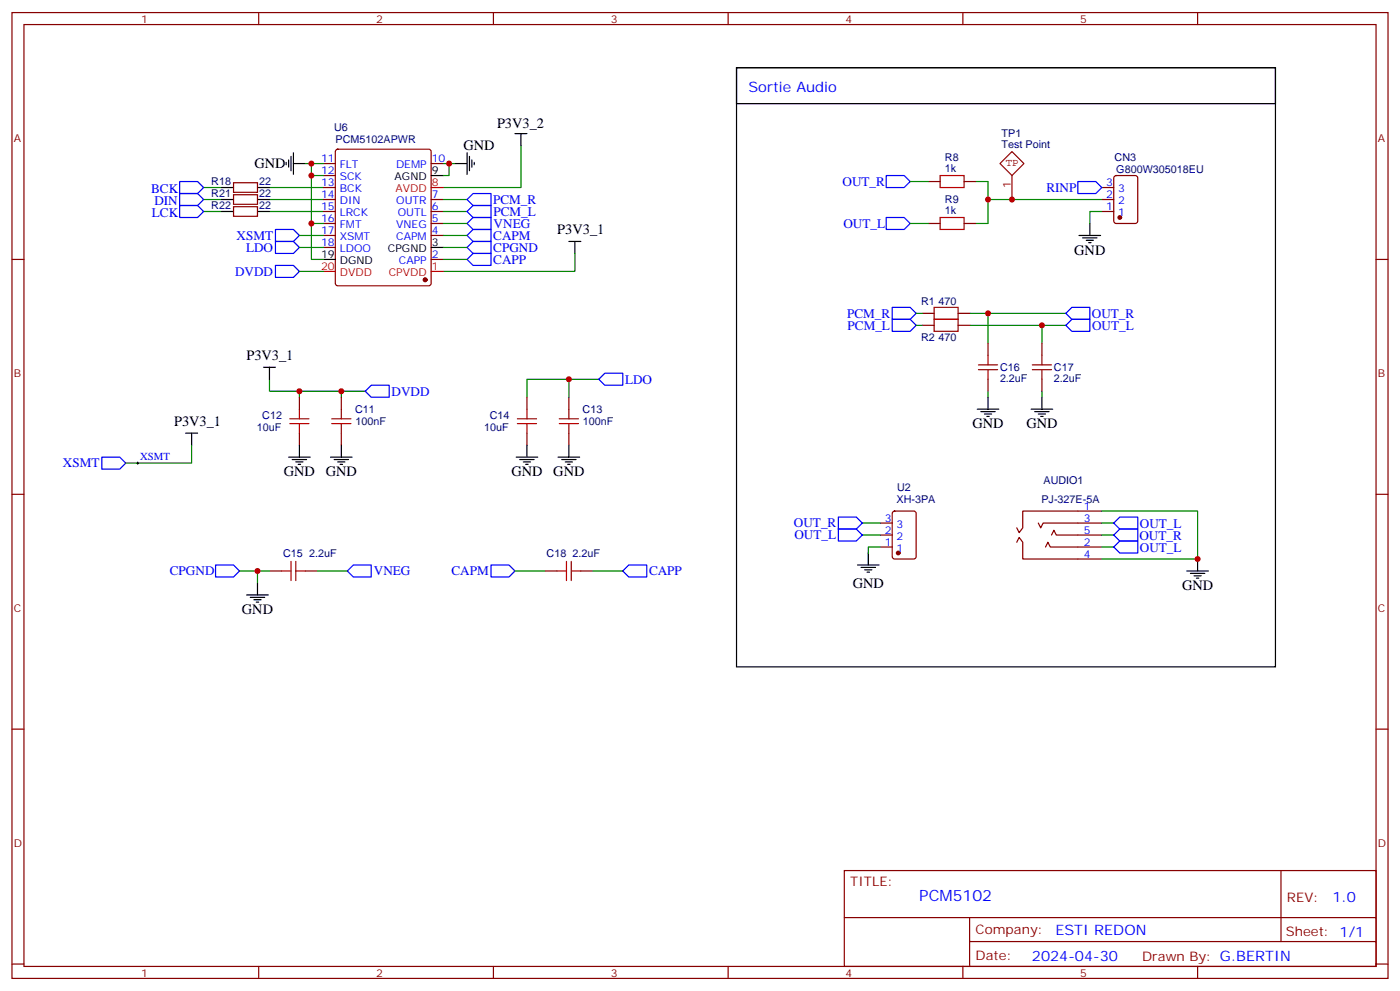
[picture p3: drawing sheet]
<svg xmlns="http://www.w3.org/2000/svg" width="412mm" height="292mm" viewBox="0 0 412 292" stroke-linecap="round" stroke-linejoin="round" font-family="sans-serif">
<g fill="none" stroke="#000" stroke-width=".35">
<path d="M217 19.9h158.7v176.4h-158.7zM217 19.9h158.7v10.6h-158.7zM151.7 39.3h3.5M153.5 39.3v3.6M65.3 55.2h3.5M65.3 58.7h3.5M75.8 55.2h3.6M75.8 58.7h3.6M84.3 47.8v.7M85 47.1v2.1M85.7 46v4.3M86.4 48.2h3.6"/>
<path d="M86.4 45v6.3M127 51.7h3.5M134.1 48.2h3.5M137.6 45v6.3M138.3 46v4.3M139 47.1v2.1M139.7 47.8v.7M65.3 62.3h3.5M75.8 62.3h3.6M95.2 76.4h3.6M127 72.8h3.5M167.6 71.1h3.5"/>
<path d="M169.3 71.1v3.5M317.9 69.3h6.3M318.9 70h4.2M320 70.7h2.1M320.7 71.4h.7M321 65.8v3.5M77.6 108.1h3.5M79.4 108.1v3.6M291 116.9v3.6M306.9 116.9v3.6M54.7 127.5h3.5M56.4 127.5v3.6"/>
<path d="M85 134.6h6.4M86.1 135.3h4.2M87.1 136h2.2M87.8 136.7h.7M88.2 131.1v3.5M97.4 134.6h6.3M98.4 135.3h4.3M99.5 136h2.1M100.2 136.7h.7M100.5 131.1v3.5M152 134.6h6.4M153.1 135.3h4.2"/>
<path d="M154.2 136h2.1M154.9 136.7h.7M155.2 131.1v3.5M164.4 134.6h6.3M165.5 135.3h4.2M166.5 136h2.1M167.2 136.7h.7M167.6 131.1v3.5M287.9 120.5h6.3M288.9 121.2h4.3M290 121.9h2.1M290.7 122.6h.7"/>
<path d="M303.7 120.5h6.4M304.8 121.2h4.2M305.9 121.9h2.1M306.6 122.6h.7M72.7 175.2h6.3M73.7 175.9h4.3M74.8 176.6h2.1M75.5 177.3h.7M75.8 171.6v3.6M252.6 166.3h6.3M253.6 167h4.3M254.7 167.7h2.1"/>
<path d="M255.4 168.5h.7M255.8 162.8v3.5M349.6 168.1h6.4M350.7 168.8h4.2M351.7 169.5h2.1M352.4 170.2h.7M352.8 164.6v3.5"/>
</g>
<g fill="none" stroke="#008700" stroke-width=".35">
<path d="M60 58.7h5.3M60 55.2h5.3M79.4 58.7h15.8M79.4 55.2h15.8M90 48.2h1.7M91.7 51.7h3.5M95.2 48.2h-3.5v17.6h3.5M130.5 58.7h7.1M130.5 48.2h3.6M132.3 48.2v3.5h-1.8M153.5 42.9v12.3h-23M268.1 53.4h5.3"/>
<path d="M287.5 53.4h3.5v5.3M324.6 58.7h-33.6v7.1h-3.5M60 62.3h5.3M79.4 62.3h15.8M88.2 72.8h7M88.2 69.3h7M88.2 79.9h7M91.7 65.8v10.6h3.5M130.5 62.3h7.1M130.5 65.8h7.1M130.5 72.8h7.1M130.5 69.3h7.1"/>
<path d="M130.5 76.4h7.1M169.3 74.6v5.3h-38.8M268.1 65.8h5.3M324.6 62.3h-3.6v3.5M269.9 92.3h1.7M269.9 95.8h1.7M285.8 92.3h28.2M285.8 95.8h28.2M291 92.3v8.8M306.9 95.8v5.3M79.4 111.7v3.5h8.8v1.7M88.2 115.2h12.3"/>
<path d="M107.6 115.2h-7.1v1.7M167.6 111.7v5.2M176.4 111.7h-21.2v5.2M291 115.2v1.7M306.9 115.2v1.7M56.4 131.1v5.2h-19.4M254 157.5h5.3M254 154h5.3M324.6 150.5h28.2v14.1h-28.2M324.6 157.5h3.5M324.6 154h3.5M70.6 168.1h8.8"/>
<path d="M75.8 168.1v3.5M93.5 168.1h8.8M151.7 168.1h8.8M174.6 168.1h8.8M259.3 161h-3.5v1.8M324.6 161h3.5"/>
</g>
<g fill="none" stroke="#a10000" stroke-width=".35">
<path d="M276.9 51.7h7.1v3.5h-7.1zM276.9 64h7.1v3.6h-7.1zM275.2 94h7v3.5h-7zM275.2 90.5h7v3.5h-7zM288.2 107.4h5.7M288.2 108.8h5.7M291 104.6v2.8M291 108.8v2.9M304.1 107.4h5.6M304.1 108.8h5.6M306.9 104.6v2.8M306.9 108.8v2.9"/>
<path d="M85.4 124.7h5.6M85.4 123.3h5.6M88.2 120.5v2.8M88.2 124.7v2.8M97.7 124.7h5.7M97.7 123.3h5.7M100.5 120.5v2.8M100.5 124.7v2.8M152.4 124.7h5.6M152.4 123.3h5.6M155.2 120.5v2.8M155.2 124.7v2.8"/>
<path d="M164.7 124.7h5.7M164.7 123.3h5.7M167.6 120.5v2.8M167.6 124.7v2.8M82.9 168.1h2.8M85.7 165.3v5.6M87.1 165.3v5.6M87.1 168.1h2.9M164 168.1h2.9M166.9 165.3v5.6M168.3 168.1h2.8M168.3 165.3v5.6"/>
</g>
<g fill="none" stroke="#870000" stroke-width=".35">
<path d="M3.5 3.7h405.4v284.3h-405.4zM7.1 7.2h398.2v277.3h-398.2zM76.2 3.7v3.5M145.3 3.7v3.5M214.5 3.7v3.5M283.6 3.7v3.5M352.8 3.7v3.5M68.8 53.8h7v2.8h-7zM68.8 57.3h7v2.8h-7zM95.2 58.7h3.6M95.2 48.2h3.6M95.2 51.7h3.6"/>
<path d="M95.2 55.2h3.6M99 44.1l.5-.2h26.8l.5 .2 .2 .5v38.8l-.2 .5-.5 .2h-26.8l-.5-.2-.2-.5v-38.8zM127 58.7h3.5M127 48.2h3.5M273.4 53.4h3.5M284 53.4h3.5M324.6 58.7h3.5M324.6 55.2h3.5M328.3 51.9l.5-.2h5.6l.7 .4v13l-.4 .6-5.9 .1-.7-.5v-12.9zM3.5 76.4h3.6M68.8 60.9h7v2.8h-7zM95.2 69.3h3.6"/>
<path d="M95.2 65.8h3.6M95.2 62.3h3.6M95.2 72.8h3.6M127 76.4h3.5M127 69.3h3.5M127 65.8h3.5M127 62.3h3.5M273.4 65.8h3.5M284 65.8h3.5M324.6 62.3h3.5M405.3 76.4h3.6M271.6 95.8h3.6"/>
<path d="M271.6 92.3h3.6M282.2 95.8h3.6M282.2 92.3h3.6M88.2 116.9v3.6M100.5 116.9v3.6M155.2 116.9v3.6M167.6 116.9v3.6M291 101.1v3.5M291 111.7v3.5M306.9 101.1v3.5M306.9 111.7v3.5M88.2 127.5v3.6"/>
<path d="M100.5 127.5v3.6M155.2 127.5v3.6M167.6 127.5v3.6M3.5 145.5h3.6M259.3 157.5h3.5M259.3 154h3.5M263.1 150.7l.4-.2h5.7l.6 .4 .1 13-.5 .6-5.9 .1-.6-.5-.1-12.9zM299.5 159.6l.7-1.4 1.1 1.4v5h23.3M305.9 154l.7 1.4 .7-1.4h17.3M309.7 157.5l.7-1.4 .7 1.4h13.5M324.6 150.5h-23.3v4.9l-1.1 1.4-.7-1.4M405.3 145.5h3.6"/>
<path d="M79.4 168.1h3.5M90 168.1h3.5M160.5 168.1h3.5M171.1 168.1h3.5M259.3 161h3.5M308 161l.7-1.4 .7 1.4h15.2M3.5 214.7h3.6M405.3 214.7h3.6M248.7 256.3h156.6v28.2h-156.6zM377.3 256.3v20.9M248.7 270.1h156.5M285.6 277.2h119.6"/>
<path d="M285.6 270.1v14.2M3.5 283.8h3.6M76.2 284.5v3.5M145.3 284.5v3.5M214.5 284.5v3.5M283.6 284.5v3.5M352.8 284.5v3.5M405.3 283.8h3.6"/>
</g>
<g fill="none" stroke="#00f" stroke-width=".35">
<path d="M52.9 53.4h5.3l1.8 1.8-1.8 1.8h-5.3zM52.9 57h5.3l1.8 1.7-1.8 1.8h-5.3zM137.6 58.7l1.7-1.7h5.3v3.5h-5.3zM261.1 51.7h5.2l1.8 1.7-1.8 1.8h-5.2zM317.5 53.4h5.3l1.8 1.8-1.8 1.8h-5.3zM52.9 60.5h5.3l1.8 1.8-1.8 1.7h-5.3zM81.1 67.6h5.3l1.8 1.7-1.8 1.8h-5.3zM81.1 71.1h5.3l1.8 1.7-1.8 1.8h-5.3zM81.1 78.1h5.3l1.8 1.8-1.8 1.8h-5.3zM137.6 65.8l1.7-1.8h5.3v3.6h-5.3zM137.6 72.8l1.7-1.7h5.3v3.5h-5.3zM137.6 69.3l1.7-1.7h5.3v3.5h-5.3z"/>
<path d="M137.6 76.4l1.7-1.8h5.3v3.5h-5.3zM137.6 62.3l1.7-1.8h5.3v3.5h-5.3zM261.1 64h5.2l1.8 1.8-1.8 1.8h-5.2zM262.8 94h5.3l1.8 1.8-1.8 1.7h-5.3zM262.8 90.5h5.3l1.8 1.8-1.8 1.7h-5.3zM314 95.8l1.7-1.8h5.3v3.5h-5.3zM314 92.3l1.7-1.8h5.3v3.5h-5.3zM107.6 115.2l1.8-1.8h5.3v3.5h-5.3zM176.4 111.7l1.8-1.8h5.2v3.5h-5.2zM30 134.6h5.3l1.7 1.7-1.7 1.8h-5.3zM246.9 155.8h5.3l1.8 1.7-1.8 1.8h-5.3zM246.9 152.2h5.3l1.8 1.8-1.8 1.8h-5.3z"/>
<path d="M329.8 159.3h5.3v3.5h-5.3l-1.7-1.8zM329.8 155.8h5.3v3.5h-5.3l-1.7-1.8zM329.8 152.2h5.3v3.6h-5.3l-1.7-1.8zM63.5 166.3h5.3l1.8 1.8-1.8 1.8h-5.3zM102.3 168.1l1.8-1.8h5.3v3.6h-5.3zM144.6 166.3h5.3l1.8 1.8-1.8 1.8h-5.3zM183.4 168.1l1.8-1.8h5.3v3.6h-5.3z"/>
</g>
<g fill="#870000" stroke="#870000" stroke-width=".35">
<circle cx="125.2" cy="82.4" r=".53"/>
<circle cx="264.6" cy="162.8" r=".53"/>
<circle cx="329.8" cy="64" r=".53"/>
</g>
<path d="M127 55.2h3.5M95.2 79.9h3.6M127 79.9h3.5" fill="none" stroke="#f00" stroke-width=".35"/>
<path d="M294.6 48.2l3.5-3.6 3.5 3.6-3.5 3.5zM298.1 51.7v7" fill="none" stroke="#900" stroke-width=".35"/>
<path d="M40.2 136.3h.7M40.6 136v.7" fill="none" stroke="#000" stroke-width=".29"/>
<g fill="#c00">
<circle cx="291" cy="92.3" r=".88"/>
<circle cx="306.9" cy="95.8" r=".88"/>
<circle cx="132.3" cy="48.2" r=".88"/>
<circle cx="91.7" cy="51.7" r=".88"/>
<circle cx="91.7" cy="48.2" r=".88"/>
<circle cx="91.7" cy="65.8" r=".88"/>
<circle cx="352.8" cy="164.6" r=".88"/>
<circle cx="75.8" cy="168.1" r=".88"/>
<circle cx="298.1" cy="58.7" r=".88"/>
<circle cx="100.5" cy="115.2" r=".88"/>
<circle cx="88.2" cy="115.2" r=".88"/>
<circle cx="167.6" cy="111.7" r=".88"/>
<circle cx="291" cy="58.7" r=".88"/>
</g>
<text font-size="4.6" fill="#00f" x="270.8" y="265.3">PCM5102</text>
<g font-size="4.2" fill="#00f">
<text x="220.5" y="27">Sortie Audio</text>
<text x="392.5" y="265.6">1.0</text>
<text x="310.9" y="275.1">ESTI REDON</text>
<text x="304" y="282.9">2024-04-30</text>
</g>
<g font-size="4.2">
<text x="146.4" y="37.6">P3V3_2</text>
<text x="136.5" y="44.3">GND</text>
<text x="75" y="49.6">GND</text>
<text x="164.2" y="69">P3V3_1</text>
<text x="316.4" y="75">GND</text>
<text x="72.6" y="106">P3V3_1</text>
<text x="51.3" y="125.4">P3V3_1</text>
<text x="286.5" y="126.1">GND</text>
<text x="302.3" y="126.1">GND</text>
<text x="83.6" y="140.2">GND</text>
<text x="96" y="140.2">GND</text>
<text x="150.6" y="140.2">GND</text>
<text x="163" y="140.2">GND</text>
<text x="251.2" y="173">GND</text>
<text x="348.2" y="173.7">GND</text>
<text x="71.3" y="180.8">GND</text>
</g>
<g font-size="3.9" fill="#00f">
<text x="44.5" y="56.8">BCK</text>
<text x="248.2" y="54.7">OUT_R</text>
<text x="308.2" y="56.4">RINP</text>
<text x="44.7" y="63.9">LCK</text>
<text x="45.5" y="60.4">DIN</text>
<text x="145.3" y="60">PCM_R</text>
<text x="145.3" y="63.6">PCM_L</text>
<text x="69.7" y="70.6">XSMT</text>
<text x="145.3" y="70.7">CAPM</text>
<text x="145.4" y="67">VNEG</text>
<text x="248.5" y="67">OUT_L</text>
<text x="72.5" y="74.1">LDO</text>
<text x="145.3" y="74.2">CPGND</text>
<text x="145.3" y="77.6">CAPP</text>
<text x="69.3" y="81.2">DVDD</text>
<text x="249.5" y="93.6">PCM_R</text>
<text x="321.6" y="93.5">OUT_R</text>
<text x="249.7" y="97.1">PCM_L</text>
<text x="321.7" y="97">OUT_L</text>
<text x="184.1" y="113">LDO</text>
<text x="115.4" y="116.4">DVDD</text>
<text x="18.5" y="137.6">XSMT</text>
<text x="233.9" y="155.2">OUT_R</text>
<text x="335.8" y="155.3">OUT_L</text>
<text x="234" y="158.8">OUT_L</text>
<text x="335.7" y="158.9">OUT_R</text>
<text x="335.8" y="162.4">OUT_L</text>
<text x="50" y="169.4">CPGND</text>
<text x="110.1" y="169.3">VNEG</text>
<text x="133" y="169.4">CAPM</text>
<text x="191.2" y="169.3">CAPP</text>
</g>
<g font-size="3.9" fill="#800">
<text x="250.5" y="260.9">TITLE:</text>
<text x="379.1" y="265.6">REV:</text>
<text x="287.4" y="275.1">Company:</text>
<text x="378.7" y="275.7">Sheet: 1/1</text>
<text x="287.4" y="282.8">Date:</text>
<text x="336.4" y="282.8">Drawn By: G.BERTIN</text>
</g>
<g font-size="3.2" fill="#800">
<text x="41.6" y="6.7">1</text>
<text x="110.8" y="6.7">2</text>
<text x="179.9" y="6.7">3</text>
<text x="249.1" y="6.7">4</text>
<text x="318.2" y="6.7">5</text>
<text x="4.1" y="41.8">A</text>
<text x="405.9" y="41.8">A</text>
<text x="4.1" y="110.9">B</text>
<text x="405.9" y="110.9">B</text>
<text x="4.1" y="180.1">C</text>
<text x="405.9" y="180.1">C</text>
<text x="4.1" y="249.2">D</text>
<text x="405.9" y="249.2">D</text>
<text x="41.6" y="287.5">1</text>
<text x="110.8" y="287.5">2</text>
<text x="179.9" y="287.5">3</text>
<text x="249.1" y="287.5">4</text>
<text x="318.2" y="287.5">5</text>
</g>
<g font-size="3.2" fill="#000080">
<text x="98.4" y="38.7">U6</text>
<text x="295" y="40.4">TP1</text>
<text x="98.8" y="42.2">PCM5102APWR</text>
<text x="278.4" y="47.4">R8</text>
<text x="295" y="43.6">Test Point</text>
<text x="328.3" y="47.5">CN3</text>
<text x="278.4" y="50.6">1k</text>
<text x="328.8" y="51">G800W305018EU</text>
<text x="62.2" y="54.6">R18</text>
<text x="62.2" y="58.1">R21</text>
<text x="76.3" y="54.6">22</text>
<text x="76.3" y="58.1">22</text>
<text x="278.4" y="59.7">R9</text>
<text x="62.2" y="61.6">R22</text>
<text x="76.3" y="61.6">22</text>
<text x="278.4" y="63">1k</text>
<text x="271.3" y="89.9">R1</text>
<text x="276.5" y="89.9">470</text>
<text x="271.3" y="100.5">R2</text>
<text x="276.5" y="100.5">470</text>
<text x="294.6" y="112.4">2.2uF</text>
<text x="294.6" y="109.3">C16</text>
<text x="310.4" y="112.4">2.2uF</text>
<text x="310.4" y="109.3">C17</text>
<text x="77.3" y="123.4">C12</text>
<text x="104.6" y="121.6">C11</text>
<text x="104.7" y="125.1">100nF</text>
<text x="144.3" y="123.4">C14</text>
<text x="171.6" y="121.6">C13</text>
<text x="171.7" y="125.1">100nF</text>
<text x="75.6" y="126.9">10uF</text>
<text x="142.7" y="126.9">10uF</text>
<text x="307.4" y="142.5">AUDIO1</text>
<text x="264.1" y="148">XH-3PA</text>
<text x="264.2" y="144.5">U2</text>
<text x="306.8" y="148.1">PJ-327E-5A</text>
<text x="83.4" y="163.9">C15</text>
<text x="91" y="163.9">2.2uF</text>
<text x="161" y="163.9">C18</text>
<text x="168.7" y="163.9">2.2uF</text>
</g>
<g font-size="3.2" fill="#00f">
<text x="94.6" y="47.8">11</text>
<text x="127.2" y="47.8">10</text>
<text x="94.6" y="51.3">12</text>
<text x="100.1" y="49.6">FLT</text>
<text x="100.1" y="53.1">SCK</text>
<text x="116.7" y="49.6">DEMP</text>
<text x="94.6" y="54.9">13</text>
<text x="94.6" y="58.4">14</text>
<text x="100.1" y="56.6">BCK</text>
<text x="127.2" y="58.4">7</text>
<text x="325.9" y="58.4">2</text>
<text x="325.9" y="54.9">3</text>
<text x="329.4" y="56.6">3</text>
<text x="94.6" y="61.9">15</text>
<text x="94.6" y="65.4">16</text>
<text x="100.1" y="60.1">DIN</text>
<text x="100.1" y="63.7">LRCK</text>
<text x="116.7" y="60.1">OUTR</text>
<text x="117.2" y="63.7">OUTL</text>
<text x="127.2" y="65.4">5</text>
<text x="127.2" y="61.9">6</text>
<text x="325.9" y="61.9">1</text>
<text x="329.4" y="63.7">1</text>
<text x="329.4" y="60.1">2</text>
<text x="94.6" y="69">17</text>
<text x="100.1" y="67.2">FMT</text>
<text x="100.1" y="70.7">XSMT</text>
<text x="116.7" y="67.2">VNEG</text>
<text x="116.7" y="70.7">CAPM</text>
<text x="127.2" y="69">4</text>
<text x="94.6" y="72.5">18</text>
<text x="100.1" y="74.3">LDOO</text>
<text x="117.5" y="77.8">CAPP</text>
<text x="127.2" y="76">2</text>
<text x="41.3" y="135.5">XSMT</text>
<text x="260.6" y="153.6">3</text>
<text x="264.1" y="155.4">3</text>
<text x="319.3" y="150.1">1</text>
<text x="319.3" y="153.6">3</text>
<text x="260.6" y="160.7">1</text>
<text x="260.6" y="157.2">2</text>
<text x="264.1" y="158.9">2</text>
<text x="319.3" y="157.2">5</text>
<text x="319.3" y="160.7">2</text>
<text x="264.1" y="162.5">1</text>
<text x="319.3" y="164.2">4</text>
</g>
<g font-size="3.2">
<text x="116.2" y="53.1">AGND</text>
<text x="127.2" y="51.3">9</text>
<text x="94.6" y="76">19</text>
<text x="100.1" y="77.8">DGND</text>
<text x="114.3" y="74.3">CPGND</text>
<text x="127.2" y="72.5">3</text>
</g>
<g font-size="3.2" fill="#900">
<text x="296.3" y="49">TP</text>
<text x="297.7" y="55.5" transform="rotate(-90 297.7 55.5)">1</text>
</g>
<g font-size="3.2" fill="#f00">
<text x="116.5" y="56.6">AVDD</text>
<text x="127.2" y="54.9">8</text>
<text x="94.6" y="79.6">20</text>
<text x="100.1" y="81.3">DVDD</text>
<text x="114.5" y="81.3">CPVDD</text>
<text x="127.2" y="79.6">1</text>
</g>
</svg>
